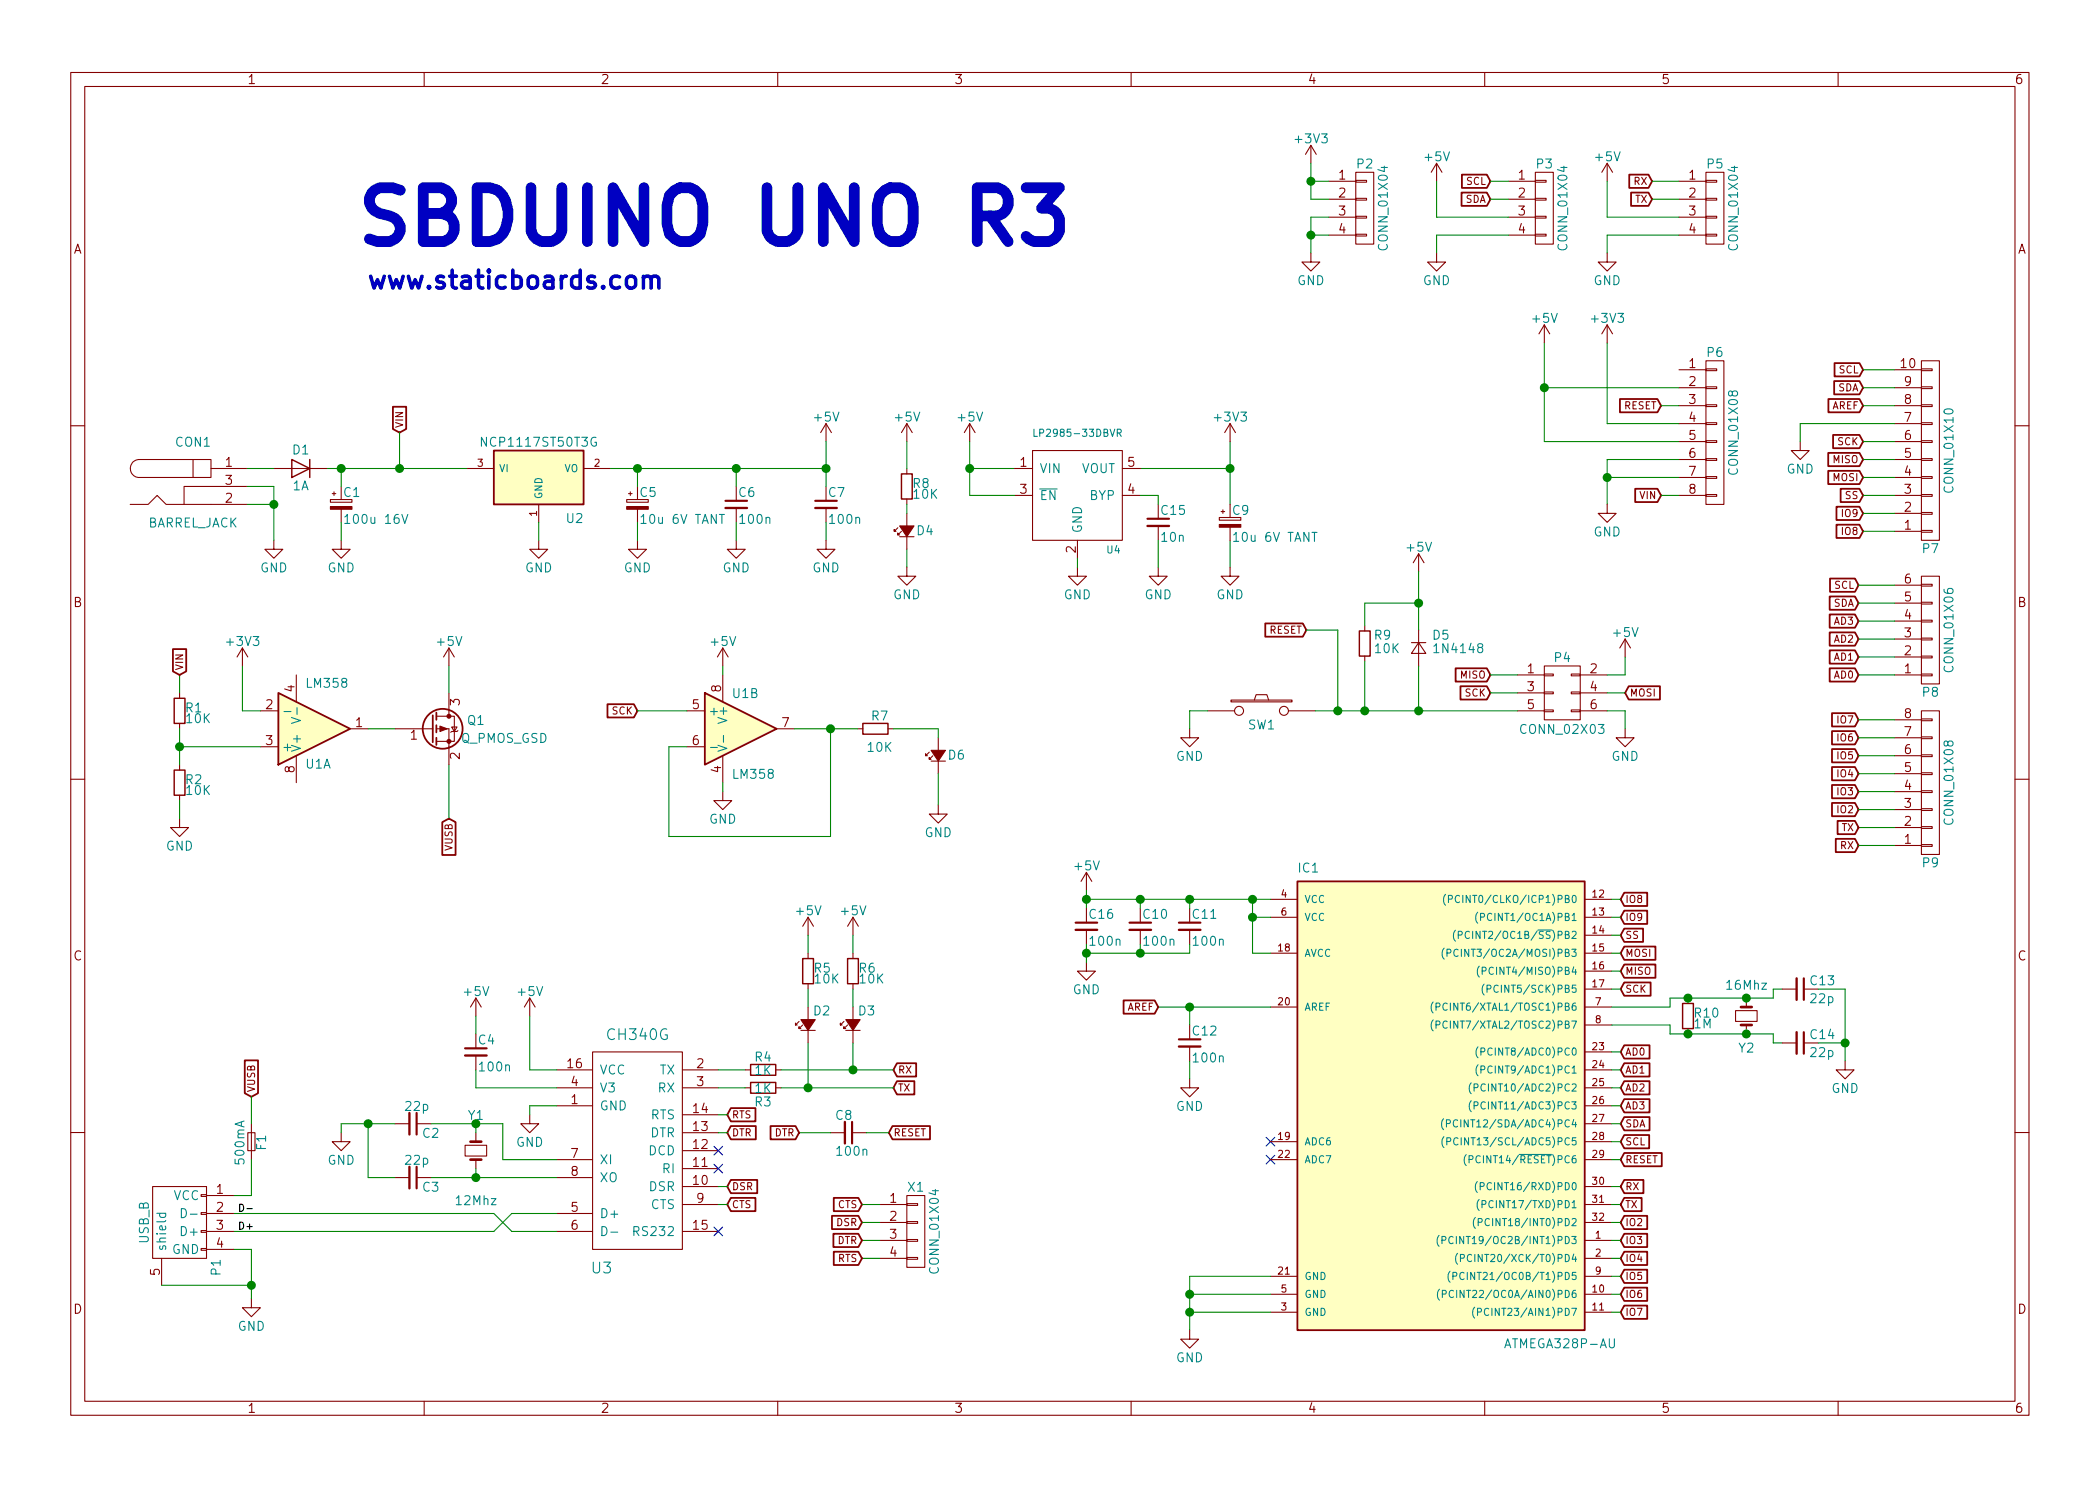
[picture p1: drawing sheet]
<svg xmlns="http://www.w3.org/2000/svg" width="297mm" height="210mm" viewBox="0 0 297 210" stroke-linecap="round" stroke-linejoin="round" font-family="sans-serif">
<g fill="none" stroke="#840000" stroke-width=".15">
<path d="M10 10.3h277v189.9h-277zM12 12.2h273v186.1h-273zM60 10.3v1.9M110 10.3v1.9M160 10.3v1.9M210 10.3v1.9M260 10.3v1.9M185.4 35.8v1.3h1.3l-1.3 1.2-1.3-1.2h1.3M185.4 20.6l-.7 1.2M185.4 20.6v2.5M185.4 20.6l.8 1.2M188 25.6h3.8"/>
<path d="M188 28.2h3.8M188 30.7h3.8M188 33.3h3.8M191.8 33.1h1.5v.3h-1.5zM191.8 30.6h1.5v.3h-1.5zM191.8 28.1h1.5v.2h-1.5zM191.8 25.5h1.5v.3h-1.5zM191.8 24.4h2.5v10.1h-2.5zM203.2 35.8v1.3h1.3l-1.3 1.2-1.3-1.2h1.3M203.2 23.1l-.8 1.3M203.2 23.1v2.5M203.2 23.1l.8 1.3"/>
<path d="M213.4 25.6h3.8M213.4 28.2h3.8M213.4 30.7h3.8M213.4 33.3h3.8M217.2 33.1h1.5v.3h-1.5zM217.2 30.6h1.5v.3h-1.5zM217.2 28.1h1.5v.2h-1.5zM217.2 25.5h1.5v.3h-1.5zM217.2 24.4h2.5v10.1h-2.5zM227.3 35.8v1.3h1.3l-1.3 1.2-1.2-1.2h1.2M227.3 23.1l-.7 1.3M227.3 23.1v2.5"/>
<path d="M227.3 23.1l.8 1.3M237.5 25.6h3.8M237.5 28.2h3.8M237.5 30.7h3.8M237.5 33.3h3.8M241.3 33.1h1.5v.3h-1.5zM241.3 30.6h1.5v.3h-1.5zM241.3 28.1h1.5v.2h-1.5zM241.3 25.5h1.5v.3h-1.5zM241.3 24.4h2.5v10.1h-2.5zM116.8 59.9v2.6M116.8 59.9l-.7 1.3"/>
<path d="M116.8 59.9l.8 1.3M128.3 59.9l-.8 1.3M128.3 59.9v2.6M128.3 59.9l.7 1.3M137.2 59.9l-.8 1.3M137.2 59.9v2.6M137.2 59.9l.7 1.3M174 59.9l-.8 1.3M174 59.9v2.6M174 59.9l.8 1.3M218.4 46l-.7 1.2M218.4 46v2.5"/>
<path d="M218.4 46l.8 1.2M227.3 46v2.5M227.3 46l-.7 1.2M227.3 46l.8 1.2M237.5 52.3h3.8M237.5 54.9h3.8M237.5 57.4h3.8M237.5 59.9h3.8M241.3 51h2.5v20.4h-2.5zM241.3 59.8h1.5v.3h-1.5zM241.3 57.3h1.5v.2h-1.5zM241.3 54.7h1.5v.3h-1.5z"/>
<path d="M241.3 52.2h1.5v.2h-1.5zM268 52.3h3.8M268 54.9h3.8M268 57.4h3.8M268 59.9h3.8M271.8 52.2h1.5v.2h-1.5zM271.8 54.7h1.5v.3h-1.5zM271.8 57.3h1.5v.2h-1.5zM271.8 59.8h1.5v.3h-1.5zM271.8 51h2.5v25.4h-2.5zM10 60.2h2M18.4 71.4h2.6l1.2-1.3 1.3 1.3h11.4"/>
<path d="M27.3 65h2.5v2.6h-2.5zM27.3 65h-7.6a1.27 1.27 0 0 0-1.3 1.3 1.27 1.27 0 0 0 1.3 1.3h7.6M29.8 66.3h5.1M34.9 68.8h-8.9v2.6M38.7 76.4v1.3h1.3l-1.3 1.3-1.2-1.3h1.2M38.7 66.3h7.7M46.7 70.7h3.1v.4h-3.1zM47 69.8h.5M47.2 69.6v.5M48.3 76.4v1.3h1.2l-1.2 1.3-1.3-1.3h1.3M48.3 72.1v1.8M66 66.3h3.8"/>
<path d="M76.2 76.4v1.3h1.3l-1.3 1.3-1.3-1.3h1.3M76.2 71.4v2.5M82.5 66.3h3.9M88.6 70.7h3.1v.4h-3.1zM88.9 69.8h.5M89.2 69.6v.5M90.2 76.4v1.3h1.2l-1.2 1.3-1.3-1.3h1.3M90.2 72.1v1.8M104.1 76.4v1.3h1.3l-1.3 1.3-1.2-1.3h1.2M104.1 71.9v2M116.8 76.4v1.3h1.3l-1.3 1.3-1.2-1.3h1.2M116.8 71.9v2"/>
<path d="M127 74.7l-.5 .5v-.3v.3h.2M127.3 75.9h2M127.5 75.2l-.5 .5v-.3v.3h.3M128.3 66.3v.8M128.3 70.6v.8M128.3 72.6v1.8M128.3 75.9v1.8M143.5 66.3h2.5M143.5 70.1h2.5M146 63.7h12.7v12.7h-12.7zM152.4 76.4v2.6M158.7 66.3h2.6"/>
<path d="M158.7 70.1h2.6M163.8 74.4v2M172.5 73.2h3v.4h-3zM172.7 72.4h.5M173 72.1v.5M174 74.6v1.8M200.7 78.4v2.5M200.7 78.4l-.8 1.2M200.7 78.4l.7 1.2M227.3 71.4v1.2h1.3l-1.3 1.3-1.2-1.3h1.2M237.5 67.6h3.8M237.5 65h3.8"/>
<path d="M237.5 62.5h3.8M237.5 70.1h3.8M241.3 70h1.5v.2h-1.5zM241.3 67.4h1.5v.3h-1.5zM241.3 64.9h1.5v.2h-1.5zM241.3 62.4h1.5v.2h-1.5zM254.6 62.5v1.2h1.3l-1.3 1.3-1.2-1.3h1.2M268 67.6h3.8M268 65h3.8M268 62.5h3.8M268 70.1h3.8M268 75.2h3.8"/>
<path d="M268 72.6h3.8M271.8 62.4h1.5v.2h-1.5zM271.8 64.9h1.5v.2h-1.5zM271.8 67.4h1.5v.3h-1.5zM271.8 70h1.5v.2h-1.5zM271.8 72.5h1.5v.3h-1.5zM271.8 75.1h1.5v.2h-1.5zM285 60.2h2M25.4 98v.8M34.3 91.7l-.8 1.3M34.3 91.7v2.5M34.3 91.7l.8 1.3"/>
<path d="M41.9 95.5v3.8M63.5 91.7l-.8 1.3M63.5 91.7v2.5M63.5 98v3.3M63.5 91.7l.8 1.3M102.2 91.7v2.5M102.2 95.5v3.8M102.2 91.7l-.7 1.3M102.2 91.7l.8 1.3M128.3 80.3v1.2h1.2l-1.2 1.3-1.3-1.3h1.3M152.4 80.3v1.2h1.3l-1.3 1.3-1.3-1.3h1.3M163.8 80.3v1.2h1.3l-1.3 1.3-1.2-1.3h1.2"/>
<path d="M174 80.3v1.2h1.3l-1.3 1.3-1.3-1.3h1.3M174.1 99.1h8.7v.2h-8.7zM177.4 99.1l.3-.8h1.5l.3 .8M193 88.5v.8M193 92.8v.8M199.6 90.9h2.1M200.7 90.9l1 1.6h-2.1zM200.7 89.1v5.1M214.6 95.5h3.8M214.6 98h3.8M218.4 97.9h1.3v.3h-1.3zM218.4 95.4h1.3v.2h-1.3z"/>
<path d="M218.4 94.2h5.1v7.6h-5.1zM222.2 97.9h1.3v.3h-1.3zM222.2 95.4h1.3v.2h-1.3zM223.5 95.5h3.8M223.5 98h3.8M229.9 90.4l-.8 1.3M229.9 90.4v2.6M229.9 90.4l.7 1.3M268 95.5h3.8M268 93h3.8M268 90.4h3.8M268 87.9h3.8"/>
<path d="M268 85.3h3.8M268 82.8h3.8M271.8 82.7h1.5v.2h-1.5zM271.8 85.2h1.5v.3h-1.5zM271.8 87.8h1.5v.2h-1.5zM271.8 90.3h1.5v.2h-1.5zM271.8 92.8h1.5v.3h-1.5zM271.8 95.4h1.5v.2h-1.5zM271.8 81.5h2.5v15.3h-2.5zM10 110.3h2M25.4 115.8v1.3h1.3l-1.3 1.3-1.3-1.3h1.3M25.4 102.4v.7"/>
<path d="M25.4 108.2v.8M25.4 112.5v.8M36.8 100.6h2.6M36.8 105.7h2.6M41.9 106.9v3.8M49.5 103.1h2.6M55.9 103.1h5.3M61.7 103.1h1.8v5.1M61.7 101.3h1.8M63.5 101.3h.8v3.6h-2.6M63.9 102.9h.7l-.3 .6zM64.8 103.4l-.2 .1h-.7l-.1 .1"/>
<path d="M97.2 100.6h2.5M97.2 105.7h2.5M102.2 112v1.3h1.3l-1.3 1.2-1.2-1.2h1.2M102.2 106.9v3.8M109.9 103.1h2.5M121.3 103.1h.7M125.6 103.1h.8M131.4 106.4l-.5 .5v-.2v.2h.3M131.7 107.7h2M132 106.9l-.6 .5v-.2v.2h.3M132.7 113.9v1.3h1.3l-1.3 1.3-1.3-1.3h1.3M132.7 104.4v1.8"/>
<path d="M132.7 107.7v1.8M168.3 103.1v1.3h1.2l-1.2 1.3-1.3-1.3h1.3M170.8 100.6h3.8M182.2 100.6h3.9M214.6 100.6h3.8M218.4 100.5h1.3v.2h-1.3zM222.2 100.5h1.3v.2h-1.3zM223.5 100.6h3.8M229.9 103.1v1.3h1.2l-1.2 1.3-1.3-1.3h1.3M268 119.6h3.8M268 117.1h3.8M268 114.5h3.8"/>
<path d="M268 112h3.8M268 109.5h3.8M268 106.9h3.8M268 104.4h3.8M268 101.8h3.8M271.8 100.6h2.5v20.3h-2.5zM271.8 101.7h1.5v.3h-1.5zM271.8 104.3h1.5v.2h-1.5zM271.8 106.8h1.5v.3h-1.5zM271.8 109.3h1.5v.3h-1.5zM271.8 111.9h1.5v.2h-1.5zM271.8 114.4h1.5v.3h-1.5z"/>
<path d="M271.8 117h1.5v.2h-1.5zM271.8 119.5h1.5v.3h-1.5zM285 110.3h2M114.3 129.8v2.5M114.3 134.9v.7M114.3 139.2v.7M114.3 129.8l-.8 1.3M114.3 129.8l.8 1.3M120.6 129.8v2.5M120.6 134.9v.7M120.6 139.2v.7M120.6 129.8l-.7 1.3"/>
<path d="M120.6 129.8l.8 1.3M153.7 136.1v1.3h1.2l-1.2 1.3-1.3-1.3h1.3M153.7 123.4l-.8 1.3M153.7 123.4v2.6M153.7 131.6v2M153.7 123.4l.7 1.3M161.3 131.6v2M168.3 131.6v2M179.7 127.2h3.8M179.7 129.8h3.8M179.7 134.9h3.8M224.2 127.2h3.8"/>
<path d="M224.2 129.8h3.8M224.2 132.3h3.8M224.2 134.9h3.8M224.2 137.4h3.8M224.2 139.9h3.8M252.1 139.9h2M255.1 139.9h2.1M35.6 159v5.1M55.9 159h2M58.9 159h2.1M67.3 141.2l-.8 1.3M67.3 141.2v2.6"/>
<path d="M67.3 149.3v2.1M67.3 141.2l.8 1.3M74.9 157.7v1.3h1.3l-1.3 1.3-1.2-1.3h1.2M74.9 141.2l-.7 1.3M74.9 141.2v2.6M74.9 141.2l.8 1.3M78.7 156.5h5.1M78.7 151.4h5.1M78.7 153.9h5.1M83.8 148.8h12.7v28h-12.7zM96.5 151.4h5.1M96.5 153.9h5.1"/>
<path d="M96.5 157.7h5.1M105.4 151.4h.8M105.4 153.9h.8M109.7 151.4h.8M109.7 153.9h.8M113 144.5l-.5 .5v-.2v.2h.3M113.3 145.8h2M113.5 145l-.5 .5v-.2v.2h.3M114.3 142.5v1.8M114.3 145.8v1.8M119.4 144.5l-.5 .5v-.2v.2h.2M119.6 145.8h2.1"/>
<path d="M119.9 145l-.5 .5v-.2v.2h.2M120.6 142.5v1.8M120.6 145.8v1.8M168.3 152.6v1.3h1.2l-1.2 1.3-1.3-1.3h1.3M168.3 148.1v2M179.7 142.5h3.8M224.2 156.5h3.8M224.2 151.4h3.8M224.2 153.9h3.8M224.2 142.5h3.8M224.2 145h3.8M224.2 148.8h3.8"/>
<path d="M224.2 159h3.8M238.8 141.2v.8M238.8 145.5v.8M245.5 143h3v1.5h-3zM247 141.2v1.3M247 145v1.3M252.1 147.6h2M255.1 147.6h2.1M261 150.1v1.3h1.3l-1.3 1.2-1.3-1.2h1.3M10 160.2h2M21.6 167.9h7.6v10.1h-7.6zM22.9 178v3.9"/>
<path d="M28.4 169h.8v.3h-.8zM28.4 171.6h.8v.2h-.8zM28.4 174.1h.8v.3h-.8zM28.4 176.7h.8v.2h-.8zM29.2 171.7h3.8M29.2 174.2h3.8M29.2 169.2h3.8M29.2 176.8h3.8M35.1 160.3h1v2.5h-1zM48.3 160.3v1.2h1.2l-1.2 1.3-1.3-1.3h1.3M55.9 166.6h2M58.9 166.6h2.1"/>
<path d="M65.8 162h3v1.6h-3zM67.3 160.3v1.2M67.3 164.1v1.2M78.7 171.7h5.1M78.7 174.2h5.1M78.7 164.1h5.1M78.7 166.6h5.1M96.5 160.3h5.1M96.5 174.2h5.1M96.5 170.4h5.1M96.5 167.9h5.1M96.5 165.3h5.1"/>
<path d="M96.5 162.8h5.1M117.5 160.3h2M120.5 160.3h2.1M124.5 170.4h3.8M124.5 175.5h3.8M124.5 178h3.8M124.5 173h3.8M128.3 177.9h1.5v.3h-1.5zM128.3 175.4h1.5v.2h-1.5zM128.3 172.8h1.5v.3h-1.5zM128.3 170.3h1.5v.3h-1.5zM128.3 169.2h2.5v10.1h-2.5z"/>
<path d="M179.7 164.1h3.8M179.7 161.5h3.8M224.2 164.1h3.8M224.2 170.4h3.8M224.2 167.9h3.8M224.2 175.5h3.8M224.2 178h3.8M224.2 173h3.8M224.2 161.5h3.8M285 160.2h2M35.6 183.8v1.2h1.2l-1.2 1.3-1.3-1.3h1.3M60 198.3v1.9"/>
<path d="M110 198.3v1.9M160 198.3v1.9M168.3 188.2v1.3h1.2l-1.2 1.2-1.3-1.2h1.3M179.7 185.7h3.8M179.7 183.1h3.8M179.7 180.6h3.8M210 198.3v1.9M224.2 185.7h3.8M224.2 183.1h3.8M224.2 180.6h3.8M260 198.3v1.9"/>
<circle cx="175.3" cy="100.6" r=".63"/>
<circle cx="181.6" cy="100.6" r=".63"/>
</g>
<g fill="none" stroke="#008484" stroke-width=".15">
<path d="M48.8 73.1l.3-.3v1.3M48.8 74.1h.7M56.8 72.8l.5 1.3 .4-1.3M84.3 61.9a.51 .51 0 0 0-.6 .1 .51 .51 0 0 0-.1 .6 .47 .47 0 0 0 .2 .5 .47 .47 0 0 0 .6-.1v-.4h-.3M101.8 72.8h.7M146.3 60.7v1h.4M158 61.3l.5-.1 .1-.1-.1-.3-.5-.1v1M158.3 61.3l.3 .4M185.6 75.3h.7M40.2 100.7h.9M41.2 101.5l1.3 .4-1.3 .5M42 100.1v1"/>
<path d="M100.5 105.8h1M101.5 105.5l1.3 .4-1.3 .4M102.3 104.1v.9M204.3 134.2a1.2 1.2 0 0 0 0 1.5M204.5 126.5a1.2 1.2 0 0 0 0 1.6M204.7 134.8h.5v-.2v-.2l-.5-.1v1M204.9 127.2h.5v-.2v-.3h-.5v1M205.9 131.6a1.2 1.2 0 0 0 0 1.6M206.2 134.4a.4 .4 0 0 0-.5 0 .4 .4 0 0 0-.1 .5 .37 .37 0 0 0 .2 .4 .37 .37 0 0 0 .4-.1M206.3 132.3h.5v-.2v-.3h-.5v1M206.5 126.8a.4 .4 0 0 0-.5 0 .4 .4 0 0 0-.2 .5 .37 .37 0 0 0 .2 .4 .37 .37 0 0 0 .5-.1M207.8 131.9a.4 .4 0 0 0-.5 0 .4 .4 0 0 0-.1 .5 .37 .37 0 0 0 .2 .3 .37 .37 0 0 0 .4 0"/>
<path d="M209 129.1a1.2 1.2 0 0 0 0 1.5M209.2 136.7a1.2 1.2 0 0 0 0 1.5M209.4 129.8l.5-.1 .1-.1-.1-.3-.5-.1v1M209.7 137.4l.4-.1 .1-.1-.1-.3-.4-.1v1.1M209.9 139.2a1.2 1.2 0 0 0 0 1.6M210.3 139.9h.5l.1-.2-.1-.3h-.5v1M202.7 141.8a1.2 1.2 0 0 0 0 1.5M202.7 144.3a1.2 1.2 0 0 0 0 1.6M203.1 142.5l.5-.1 .1-.1-.1-.3-.5-.1v1M203.1 145h.5l.1-.2-.1-.3h-.5v1M204.2 158.3a1.2 1.2 0 0 0 0 1.5M204.6 159l.5-.1 .1-.1-.1-.3-.5-.1v1.1"/>
<path d="M206.2 158.5a.4 .4 0 0 0-.5 0 .4 .4 0 0 0-.1 .5 .37 .37 0 0 0 .1 .4 .37 .37 0 0 0 .5 0M208.1 153.2a1.2 1.2 0 0 0 0 1.6M208.1 155.7a1.2 1.2 0 0 0 0 1.6M208.5 153.9l.5-.1 .1-.1-.1-.3h-.5v1M208.5 156.4h.5l.1-.2-.1-.2-.5-.1v1M209.1 148.1a1.2 1.2 0 0 0 0 1.6M209.1 150.7a1.2 1.2 0 0 0 0 1.5M209.5 148.8h.5v-.2v-.3h-.5v1M209.5 151.4l.5-.1v-.2v-.2l-.5-.1v1M22.2 171.7h1.2M22.7 171.7l-.1 .3 .2 .3 .6-.1v-.2v-.3M25.7 171a.66 .66 0 0 1 .7 .4 .66 .66 0 0 1-.3 .8l-.4 .1z"/>
<path d="M26.9 171.8h1M85.1 173.6a.66 .66 0 0 1 .8 .4 .66 .66 0 0 1-.3 .7l-.5 .1zM86.4 174.3h1M203.6 174.8a1.2 1.2 0 0 0 0 1.5M204 175.5l.4-.1 .1-.1-.1-.3-.4-.1v1.1M204.2 160.8a1.2 1.2 0 0 0 0 1.6M204.6 161.5h.5l.1-.2-.1-.3h-.5v1M205.1 179.9a1.2 1.2 0 0 0 0 1.5M205.5 175.1a.4 .4 0 0 0-.5-.1 .4 .4 0 0 0-.1 .5 .37 .37 0 0 0 .2 .4 .37 .37 0 0 0 .4 0M206.2 177.3a1.2 1.2 0 0 0 0 1.6M206.2 161.1a.4 .4 0 0 0-.5 0 .4 .4 0 0 0-.1 .5 .37 .37 0 0 0 .2 .3 .37 .37 0 0 0 .4 0M206.6 178h.5v-.2v-.3h-.5v1"/>
<path d="M207.4 163.4a1.2 1.2 0 0 0 0 1.5M207.8 164.1l.5-.1 .1-.2-.1-.2-.5-.1v1M208.2 177.6a.4 .4 0 0 0-.5 0 .4 .4 0 0 0-.2 .5 .37 .37 0 0 0 .2 .4 .37 .37 0 0 0 .5-.1M208.7 172.3a1.2 1.2 0 0 0 0 1.5M209 167.2a1.2 1.2 0 0 0 0 1.5M209.1 172.9h.5l.1-.2-.1-.2-.5-.1v1M209.2 169.7a1.2 1.2 0 0 0 0 1.6M209.4 167.9l.5-.1v-.1v-.3l-.5-.1v1M209.6 170.4h.5l.1-.2-.1-.3h-.5v1M214.9 163.3h4.6M203.6 182.4a1.2 1.2 0 0 0 0 1.6M204 183.1h.5l.1-.2-.1-.3h-.5v1"/>
<path d="M205.5 180.6l.5-.1 .1-.1-.1-.3-.5-.1v1M205.6 182.7a.4 .4 0 0 0-.5 0 .4 .4 0 0 0-.1 .5 .37 .37 0 0 0 .2 .3 .37 .37 0 0 0 .4 0M207.1 180.1a.4 .4 0 0 0-.5 0 .4 .4 0 0 0-.1 .5 .37 .37 0 0 0 .2 .4 .37 .37 0 0 0 .4-.1M208.6 185a1.2 1.2 0 0 0 0 1.5M209 185.6h.5v-.2v-.2l-.5-.1v1M227.6 189.4v1l.3 .3h.2l.2-.3v-1"/>
</g>
<g fill="#ffffc2" stroke="#ffffc2" stroke-width=".14">
<path d="M39.4 98l10.1 5.1-10.1 5.1z"/>
<path d="M99.7 98l10.2 5.1-10.2 5.1z"/>
<path d="M69.8 63.7h12.7v7.7h-12.7z"/>
<path d="M183.5 124.7h40.7v63.5h-40.7z"/>
</g>
<g fill="none" stroke="#840000" stroke-width=".25">
<path d="M206.7 27.2h3.6l.5 1-.5 .9h-3.6zM206.8 24.7h3.5l.5 .9-.5 1h-3.5zM230.5 24.7h2.7l.5 .9-.5 1h-2.7zM230.7 27.2h2.5l.5 1-.5 .9h-2.5zM55.6 57.6h1.9v3.1l-1 .5-.9-.5zM229.1 56.5h5.3l.5 .9-.5 .9h-5.3zM258.6 56.5h4.4l.5 .9-.5 .9h-4.4zM259.4 53.9h3.6l.5 1-.5 .9h-3.6zM259.5 51.4h3.5l.5 .9-.5 1h-3.5zM69.8 63.7h12.7v7.7h-12.7zM231.3 69.2h3.1l.5 .9-.5 .9h-3.1zM258.6 64.1h4.4l.5 .9-.5 1h-4.4z"/>
<path d="M258.6 66.6h4.4l.5 1-.5 .9h-4.4zM259.3 61.5h3.7l.5 1-.5 .9h-3.7zM259.8 74.2h3.2l.5 1-.5 .9h-3.2zM259.8 71.7h3.2l.5 .9-.5 1h-3.2zM260.3 69.2h2.7l.5 .9-.5 .9h-2.7zM24.5 91.8h1.8v3.2l-.9 .5-.9-.5zM39.4 98l10.1 5.1-10.1 5.1zM85.9 99.6h3.8l.5 1-.5 .9h-3.8zM99.7 98l10.2 5.1-10.2 5.1zM179 88.2h5.3l.5 .9-.5 1h-5.3zM205.9 94.6h4.4l.5 .9-.5 .9h-4.4zM206.6 97.1h3.7l.5 .9-.5 1h-3.7z"/>
<path d="M230.4 97.1h4.4v1.9h-4.4l-.5-1zM258.8 84.4h3.6l.5 .9-.5 1h-3.6zM258.8 86.9h3.6l.5 1-.5 .9h-3.6zM258.8 89.5h3.6l.5 .9-.5 1h-3.6zM258.8 92h3.6l.5 1-.5 .9h-3.6zM258.8 94.6h3.6l.5 .9-.5 .9h-3.6zM258.9 81.9h3.5l.5 .9-.5 .9h-3.5zM61.2 101.2v3.8M61.7 100.8v1M61.7 102.6v1M61.7 104.4v1M62.6 116.3l.9-.5 .9 .5v4.7h-1.8z"/>
<path d="M259.1 100.9h3.3l.5 .9-.5 1h-3.3zM259.1 103.4h3.3l.5 1-.5 .9h-3.3zM259.1 106h3.3l.5 .9-.5 1h-3.3zM259.1 108.5h3.3l.5 1-.5 .9h-3.3zM259.1 111.1h3.3l.5 .9-.5 .9h-3.3zM259.1 113.6h3.3l.5 .9-.5 1h-3.3zM259.7 118.7h2.7l.5 .9-.5 1h-2.7zM259.9 116.1h2.5l.5 1-.5 .9h-2.5zM183.5 124.7h40.7v63.5h-40.7zM229.7 139h3.8v1.9h-3.8l-.5-1zM229.7 136.5h4.5v1.8h-4.5l-.5-.9zM229.7 133.9h4.5v1.9h-4.5l-.5-.9z"/>
<path d="M229.7 131.4h2.7v1.9h-2.7l-.5-1zM229.7 128.8h3.3v1.9h-3.3l-.5-.9zM229.7 126.3h3.3v1.9h-3.3l-.5-1zM34.6 150h1.9v4.7l-.9 .5-1-.5zM103.4 159.3h3.5v1.9h-3.5l-.5-.9zM103.4 156.8h3.5v1.9h-3.5l-.5-1zM109 159.3h3.5l.5 1-.5 .9h-3.5zM126.2 159.3h5.3v1.9h-5.3l-.5-.9zM126.9 150.4h2.7v1.9h-2.7l-.5-.9zM126.9 153h2.4v1.9h-2.4l-.5-1zM158.9 141.5h4.4l.5 1-.5 .9h-4.4zM229.7 147.9h3.6v1.9h-3.6l-.5-1z"/>
<path d="M229.7 150.4h3.6v1.9h-3.6l-.5-.9zM229.7 153h3.6v1.9h-3.6l-.5-1zM229.7 155.5h3.6v1.9h-3.6l-.5-.9zM229.7 158.1h3.6v1.8h-3.6l-.5-.9zM103.4 166.9h3.7v1.9h-3.7l-.5-.9zM103.4 169.5h3.5v1.9h-3.5l-.5-1zM117.7 172h3.7l.5 1-.5 .9h-3.7zM117.9 174.6h3.5l.5 .9-.5 .9h-3.5zM117.9 169.5h3.5l.5 .9-.5 1h-3.5zM117.9 177.1h3.5l.5 .9-.5 1h-3.5zM229.7 160.6h3.6v1.9h-3.6l-.5-1zM229.7 163.1h5.4v1.9h-5.4l-.5-.9z"/>
<path d="M229.7 179.6h3.3v1.9h-3.3l-.5-.9zM229.7 177.1h3.3v1.9h-3.3l-.5-1zM229.7 174.6h3.3v1.8h-3.3l-.5-.9zM229.7 172h3.3v1.9h-3.3l-.5-.9zM229.7 169.5h2.5v1.9h-2.5l-.5-1zM229.7 166.9h2.8v1.9h-2.8l-.5-.9zM229.7 184.7h3.3v1.9h-3.3l-.5-.9zM229.7 182.2h3.3v1.9h-3.3l-.5-1z"/>
<circle cx="62.6" cy="103.1" r="2.82"/>
</g>
<path d="M41.3 65l2.5 1.3-2.5 1.3zM43.8 65v2.6M127.5 67.1h1.5v3.5h-1.5zM24.6 98.8h1.6v3.6h-1.6zM192.3 89.3h1.5v3.5h-1.5zM24.6 109h1.6v3.5h-1.6zM122 102.4h3.6v1.5h-3.6zM113.5 135.6h1.6v3.6h-1.6zM119.9 135.6h1.5v3.6h-1.5zM106.2 150.6h3.5v1.5h-3.5zM106.2 153.2h3.5v1.5h-3.5zM238 142h1.5v3.5h-1.5z" fill="none" stroke="#840000" stroke-width=".2"/>
<g fill="#840000" stroke="#840000" stroke-width=".15">
<path d="M88.6 71.7h3.1v.4h-3.1z"/>
<path d="M46.7 71.7h3.1v.4h-3.1z"/>
<path d="M131.7 106.2h2l-1 1.5z"/>
<path d="M113.3 144.3h2l-1 1.5z"/>
<path d="M119.6 144.3h2.1l-1.1 1.5z"/>
<path d="M127.3 74.4h2l-1 1.5z"/>
<path d="M172.5 74.2h3v.4h-3z"/>
<path d="M62.2 102.7l1 .4-1 .4z"/>
<circle cx="63.5" cy="104.9" r=".28"/>
<circle cx="63.5" cy="101.3" r=".28"/>
</g>
<g fill="none" stroke="#840000" stroke-width=".33">
<path d="M102.6 71.9h3.1M115.3 71.9h3.1M162.3 74.4h3.1M152.1 131.6h3.1M159.8 131.6h3M166.8 131.6h3M254.1 138.4v3.1M57.9 157.5v3M65.8 149.3h3M119.5 158.7v3.1M166.8 148.1h3M254.1 146v3.1"/>
<path d="M57.9 165.1v3"/>
</g>
<g fill="none" stroke="#840000" stroke-width=".3">
<path d="M102.6 70.9h3.1M115.3 70.9h3.1M162.3 73.4h3.1M152.1 130.6h3.1M159.8 130.6h3M166.8 130.6h3M255.1 138.4v3.1M58.9 157.5v3M65.8 148.3h3M120.5 158.7v3.1M166.8 147.1h3M255.1 146v3.1"/>
<path d="M58.9 165.1v3"/>
</g>
<path d="M101 173.6l1.2 1.2M101 162.2l1.2 1.2M101 164.7l1.2 1.3M102.2 173.6l-1.2 1.2M102.2 162.2l-1.2 1.2M102.2 164.7l-1.2 1.3M179.1 160.9l1.2 1.2M179.1 163.5l1.2 1.2M180.3 160.9l-1.2 1.2M180.3 163.5l-1.2 1.2" fill="none" stroke="#000084" stroke-width=".15"/>
<path d="M246.3 142.5h1.5M246.3 145h1.5M66.5 161.5h1.6M66.5 164.1h1.6" fill="none" stroke="#840000" stroke-width=".38"/>
<g fill="none" stroke="#008400" stroke-width=".15">
<path d="M185.4 23.1v5.1h2.6M185.4 33.3h2.6M185.4 25.6h2.6M188 30.7h-2.6v5.1M203.2 25.6v5.1h10.2M210.8 28.2h2.6M210.8 25.6h2.6M213.4 33.3h-10.2v2.5M227.3 25.6v5.1h10.2M233.7 28.2h3.8M233.7 25.6h3.8M237.5 33.3h-10.2v2.5"/>
<path d="M218.4 48.5v14h19.1M218.4 54.9h19.1M227.3 48.5v11.4h10.2M234.9 57.4h2.6M263.5 57.4h4.5M263.5 54.9h4.5M263.5 52.3h4.5M268 59.9h-13.4v2.6M34.9 66.3h3.8M34.9 68.8h3.8v7.6M34.9 71.4h3.8M46.4 66.3h19.6"/>
<path d="M48.3 66.3v2.5M48.3 73.9v2.5M56.5 61.2v5.1M76.2 73.9v2.5M86.4 66.3h30.4M90.2 66.3v2.5M90.2 73.9v2.5M104.1 66.3v2.5M104.1 73.9v2.5M116.8 62.5v6.3M116.8 73.9v2.5M128.3 62.5v3.8"/>
<path d="M128.3 71.4v1.2M128.3 77.7v2.6M137.2 66.3h.1M137.2 66.3h6.3M137.2 62.5v7.6h6.3M152.4 79v1.3M161.3 66.3h12.7M161.3 70.1h2.5v1.3M163.8 76.4v3.9M174 62.5v8.9M174 76.4v3.9M227.3 67.6h10.2"/>
<path d="M234.9 70.1h2.6M237.5 65h-10.2v6.4M263.5 67.6h4.5M263.5 65h4.5M263.5 70.1h4.5M263.5 62.5h4.5M263.5 72.6h4.5M263.5 75.2h4.5M25.4 95.5v2.5M34.3 94.2v6.4h2.5M63.5 94.2v3.8M102.2 94.2v1.3"/>
<path d="M184.8 89.1h4.4v11.5M193 93.6v7M200.7 80.9v8.2M200.7 94.2v6.4M200.7 85.3h-7.7v3.2M210.8 95.5h3.8M210.8 98h3.8M227.3 98h2.6M229.9 93v2.5h-2.6M262.9 95.5h5.1M262.9 85.3h5.1M262.9 82.8h5.1"/>
<path d="M262.9 87.9h5.1M262.9 90.4h5.1M262.9 93h5.1M25.4 103.1v5.1M25.4 113.3v2.5M25.4 105.7h11.4M52.1 103.1h3.8M63.5 108.2v7.6M90.2 100.6h7M102.2 110.7v1.3M112.4 103.1h8.9M117.5 103.1v15.3h-22.9v-12.7h2.6"/>
<path d="M126.4 103.1h6.3v1.3M132.7 109.5v4.4M170.8 100.6h-2.5v2.5M186.1 100.6h28.5M227.3 100.6h2.6v2.5M262.9 119.6h5.1M262.9 117.1h5.1M262.9 114.5h5.1M262.9 112h5.1M262.9 109.5h5.1M262.9 106.9h5.1M262.9 104.4h5.1"/>
<path d="M262.9 101.8h5.1M114.3 132.3v2.6M114.3 139.9v2.6M120.6 132.3v2.6M120.6 139.9v2.6M153.7 127.2h26M153.7 126v2.5M153.7 133.6v2.5M161.3 127.2v1.3M161.3 133.6v1.3M168.3 127.2v1.3M168.3 133.6v1.3h-14.6"/>
<path d="M177.2 127.2v7.7h2.5M177.2 129.8h2.5M228 127.2h1.2M228 134.9h1.2M228 129.8h1.2M228 139.9h1.2M228 132.3h1.2M228 137.4h1.2M252.1 139.9h-1.3v1.3h-14.6v1.3h-8.2M257.2 139.9h3.8v10.2M35.6 155.2v3.8M52.1 159v7.6h3.8"/>
<path d="M55.9 159h-7.6v1.3M61 159h10.1v5.1h7.6M67.3 151.4v2.5h11.4M67.3 143.8v2.5M67.3 159v1.3M74.9 143.8v7.6h3.8M78.7 156.5h-3.8v1.2M101.6 151.4h3.8M101.6 153.9h3.8M101.6 157.7h1.3M110.5 151.4h15.9M110.5 153.9h15.9"/>
<path d="M114.3 147.6v6.3M120.6 147.6v3.8M163.8 142.5h15.9M168.3 142.5v2.5M168.3 150.1v2.5M228 145h8.2v1.3h14.6v1.3h1.3M228 148.8h1.2M228 151.4h1.2M228 153.9h1.2M228 156.5h1.2M228 159h1.2M257.2 147.6h3.8"/>
<path d="M33 171.7h36.8l2.6 2.5h6.3M33 176.8h2.6v7M35.6 164.1v5.1h-2.6M61 166.6h17.7M67.3 165.3v1.3M78.7 171.7h-6.3l-2.6 2.5h-36.8M101.6 167.9h1.3M101.6 170.4h1.3M101.6 160.3h1.3M113 160.3h4.5M121.9 170.4h2.6M121.9 173h2.6"/>
<path d="M121.9 175.5h2.6M121.9 178h2.6M122.6 160.3h3.1M228 161.5h1.2M228 164.1h1.2M228 167.9h1.2M228 170.4h1.2M228 173h1.2M228 175.5h1.2M228 178h1.2M22.9 181.9h12.7M168.3 183.1h11.4"/>
<path d="M168.3 185.7h11.4M179.7 180.6h-11.4v7.6M228 180.6h1.2M228 183.1h1.2M228 185.7h1.2"/>
</g>
<g fill="#008400" stroke="#008400" stroke-width=".25">
<circle cx="38.7" cy="71.4" r=".51"/>
<circle cx="48.3" cy="66.3" r=".51"/>
<circle cx="116.8" cy="66.3" r=".51"/>
<circle cx="104.1" cy="66.3" r=".51"/>
<circle cx="90.2" cy="66.3" r=".51"/>
<circle cx="25.4" cy="105.7" r=".51"/>
<circle cx="117.5" cy="103.1" r=".51"/>
<circle cx="168.3" cy="183.1" r=".51"/>
<circle cx="168.3" cy="185.7" r=".51"/>
<circle cx="168.3" cy="127.2" r=".51"/>
<circle cx="177.2" cy="127.2" r=".51"/>
<circle cx="177.2" cy="129.8" r=".51"/>
<circle cx="238.8" cy="141.2" r=".51"/>
<circle cx="238.8" cy="146.3" r=".51"/>
<circle cx="247" cy="141.2" r=".51"/>
<circle cx="247" cy="146.3" r=".51"/>
<circle cx="261" cy="147.6" r=".51"/>
<circle cx="168.3" cy="142.5" r=".51"/>
<circle cx="200.7" cy="85.3" r=".51"/>
<circle cx="193" cy="100.6" r=".51"/>
<circle cx="200.7" cy="100.6" r=".51"/>
<circle cx="189.2" cy="100.6" r=".51"/>
<circle cx="56.5" cy="66.3" r=".51"/>
<circle cx="174" cy="66.3" r=".51"/>
<circle cx="67.3" cy="166.6" r=".51"/>
<circle cx="67.3" cy="159" r=".51"/>
<circle cx="52.1" cy="159" r=".51"/>
<circle cx="185.4" cy="33.3" r=".51"/>
<circle cx="185.4" cy="25.6" r=".51"/>
<circle cx="227.3" cy="67.6" r=".51"/>
<circle cx="218.4" cy="54.9" r=".51"/>
<circle cx="35.6" cy="181.9" r=".51"/>
<circle cx="137.2" cy="66.3" r=".51"/>
<circle cx="153.7" cy="127.2" r=".51"/>
<circle cx="161.3" cy="134.9" r=".51"/>
<circle cx="153.7" cy="134.9" r=".51"/>
<circle cx="161.3" cy="127.2" r=".51"/>
<circle cx="120.7" cy="151.4" r=".51"/>
<circle cx="114.3" cy="153.9" r=".51"/>
</g>
<path d="M33.9 170.4a.51 .51 0 0 1 .6 .5 .51 .51 0 0 1-.6 .5zM34.9 171h.8" fill="none" stroke="#000" stroke-width=".15"/>
<path d="M145.1 26.6h4.8l-2.6 2.9a2.07 2.07 0 0 1 2.6 1.4v1.8l-.4 .7-.4 .4-.7 .4h-2.2l-.7-.4-.4-.4" fill="none" stroke="#0000c2" stroke-width="1.5"/>
<path d="M91 39.3a.64 .64 0 0 1 1.1 .1v1.4M92.1 39.4a.61 .61 0 0 1 1-.2l.1 .2v1.4" fill="none" stroke="#0000c2" stroke-width=".51"/>
<text font-size="10.6" fill="#0000c2" x="50.8" y="34.5">SBDUINO UNO R3</text>
<text font-size="3.5" fill="#0000c2" x="52.1" y="40.9">www.staticboards.com</text>
<g font-size="2.1" fill="#008484">
<text x="86.1" y="147.2">CH340G</text>
<text x="83.7" y="180.2">U3</text>
</g>
<g font-size="1.8" fill="#840000">
<text x="35" y="11.9">1</text>
<text x="85" y="11.9">2</text>
<text x="135" y="11.9">3</text>
<text x="185" y="11.9">4</text>
<text x="235" y="11.9">5</text>
<text x="285" y="11.9">6</text>
<text x="189.4" y="25.4">1</text>
<text x="189.4" y="27.9">2</text>
<text x="214.8" y="25.4">1</text>
<text x="214.8" y="27.9">2</text>
<text x="238.9" y="25.4">1</text>
<text x="238.9" y="27.9">2</text>
<text x="10.4" y="35.9">A</text>
<text x="189.4" y="30.5">3</text>
<text x="189.4" y="33">4</text>
<text x="214.8" y="30.5">3</text>
<text x="214.8" y="33">4</text>
<text x="238.9" y="30.5">3</text>
<text x="238.9" y="33">4</text>
<text x="285.4" y="35.9">A</text>
<text x="238.9" y="52.1">1</text>
<text x="268.9" y="52.1">10</text>
<text x="238.9" y="54.6">2</text>
<text x="238.9" y="57.1">3</text>
<text x="238.9" y="59.7">4</text>
<text x="269.4" y="59.7">7</text>
<text x="269.4" y="57.1">8</text>
<text x="269.4" y="54.6">9</text>
<text x="238.9" y="62.2">5</text>
<text x="238.9" y="64.8">6</text>
<text x="269.4" y="64.8">5</text>
<text x="269.4" y="62.2">6</text>
<text x="31.9" y="66">1</text>
<text x="31.9" y="71.1">2</text>
<text x="31.9" y="68.6">3</text>
<text x="144.3" y="66">1</text>
<text x="144.3" y="69.8">3</text>
<text x="159.5" y="69.8">4</text>
<text x="159.5" y="66">5</text>
<text x="238.9" y="67.3">7</text>
<text x="238.9" y="69.8">8</text>
<text x="269.4" y="69.8">3</text>
<text x="269.4" y="67.3">4</text>
<text x="269.4" y="74.9">1</text>
<text x="269.4" y="72.4">2</text>
<text x="152.1" y="78.2" transform="rotate(-90 152.1 78.2)">2</text>
<text x="269.4" y="82.5">6</text>
<text x="10.4" y="85.9">B</text>
<text x="269.4" y="87.6">4</text>
<text x="269.4" y="85.1">5</text>
<text x="285.4" y="85.9">B</text>
<text x="216.1" y="95.2">1</text>
<text x="224.9" y="95.2">2</text>
<text x="269.4" y="95.2">1</text>
<text x="269.4" y="92.7">2</text>
<text x="269.4" y="90.2">3</text>
<text x="37.6" y="100.3">2</text>
<text x="41.7" y="97.9" transform="rotate(-90 41.7 97.9)">4</text>
<text x="65" y="99.8" transform="rotate(-90 65 99.8)">3</text>
<text x="97.9" y="100.3">5</text>
<text x="102" y="97.9" transform="rotate(-90 102 97.9)">8</text>
<text x="216.1" y="97.8">3</text>
<text x="216.1" y="100.3">5</text>
<text x="224.9" y="97.8">4</text>
<text x="224.9" y="100.3">6</text>
<text x="269.4" y="101.6">8</text>
<text x="37.6" y="105.4">3</text>
<text x="50.3" y="102.9">1</text>
<text x="58.1" y="104.6">1</text>
<text x="65" y="107.4" transform="rotate(-90 65 107.4)">2</text>
<text x="97.9" y="105.4">6</text>
<text x="110.6" y="102.9">7</text>
<text x="269.4" y="106.7">6</text>
<text x="269.4" y="104.1">7</text>
<text x="41.7" y="109.3" transform="rotate(-90 41.7 109.3)">8</text>
<text x="102" y="109.3" transform="rotate(-90 102 109.3)">4</text>
<text x="269.4" y="111.8">4</text>
<text x="269.4" y="109.2">5</text>
<text x="269.4" y="119.4">1</text>
<text x="269.4" y="116.8">2</text>
<text x="269.4" y="114.3">3</text>
<text x="10.4" y="135.9">C</text>
<text x="285.4" y="135.9">C</text>
<text x="80.3" y="151.1">16</text>
<text x="80.8" y="153.7">4</text>
<text x="98.6" y="151.1">2</text>
<text x="98.6" y="153.7">3</text>
<text x="80.8" y="156.2">1</text>
<text x="98.1" y="160">13</text>
<text x="98.1" y="157.5">14</text>
<text x="80.8" y="163.8">7</text>
<text x="80.8" y="166.4">8</text>
<text x="98.1" y="167.6">10</text>
<text x="98.1" y="165.1">11</text>
<text x="98.1" y="162.6">12</text>
<text x="30.6" y="168.9">1</text>
<text x="30.6" y="171.4">2</text>
<text x="30.6" y="174">3</text>
<text x="80.8" y="171.4">5</text>
<text x="80.8" y="174">6</text>
<text x="98.1" y="174">15</text>
<text x="98.6" y="170.2">9</text>
<text x="125.9" y="170.2">1</text>
<text x="125.9" y="172.7">2</text>
<text x="30.6" y="176.5">4</text>
<text x="125.9" y="175.3">3</text>
<text x="125.9" y="177.8">4</text>
<text x="10.4" y="185.9">D</text>
<text x="22.6" y="180.4" transform="rotate(-90 22.6 180.4)">5</text>
<text x="285.4" y="185.9">D</text>
<text x="35" y="199.9">1</text>
<text x="85" y="199.9">2</text>
<text x="135" y="199.9">3</text>
<text x="185" y="199.9">4</text>
<text x="235" y="199.9">5</text>
<text x="285" y="199.9">6</text>
</g>
<g font-size="1.8" fill="#008484">
<text x="183.3" y="20.3">+3V3</text>
<text x="192" y="23.8">P2</text>
<text x="201.6" y="22.8">+5V</text>
<text x="217.4" y="23.8">P3</text>
<text x="225.7" y="22.8">+5V</text>
<text x="241.5" y="23.8">P5</text>
<text x="196.3" y="35.1" transform="rotate(-90 196.3 35.1)">CONN_01X04</text>
<text x="221.7" y="35.1" transform="rotate(-90 221.7 35.1)">CONN_01X04</text>
<text x="245.8" y="35.1" transform="rotate(-90 245.8 35.1)">CONN_01X04</text>
<text x="183.5" y="40.3">GND</text>
<text x="201.2" y="40.3">GND</text>
<text x="225.4" y="40.3">GND</text>
<text x="216.8" y="45.7">+5V</text>
<text x="225.2" y="45.7">+3V3</text>
<text x="241.5" y="50.5">P6</text>
<text x="115.2" y="59.6">+5V</text>
<text x="126.7" y="59.6">+5V</text>
<text x="135.6" y="59.6">+5V</text>
<text x="171.9" y="59.6">+3V3</text>
<text x="24.9" y="63.2">CON1</text>
<text x="41.4" y="64.3">D1</text>
<text x="68.5" y="63.2">NCP1117ST50T3G</text>
<text x="41.4" y="69.4">1A</text>
<text x="48.6" y="70.3">C1</text>
<text x="90.6" y="70.3">C5</text>
<text x="104.5" y="70.3">C6</text>
<text x="117.2" y="70.3">C7</text>
<text x="129.2" y="69">R8</text>
<text x="129.3" y="70.6">10K</text>
<text x="147.1" y="66.9">VIN</text>
<text x="147.1" y="70.7">EN</text>
<text x="152.8" y="66.9">VOUT</text>
<text x="154.1" y="70.7">BYP</text>
<text x="245.8" y="66.8" transform="rotate(-90 245.8 66.8)">CONN_01X08</text>
<text x="252.7" y="67">GND</text>
<text x="276.3" y="69.4" transform="rotate(-90 276.3 69.4)">CONN_01X10</text>
<text x="20.7" y="74.6">BARREL_JACK</text>
<text x="49.3" y="74.1">100u 16V</text>
<text x="80.2" y="74">U2</text>
<text x="91" y="74.1">10u 6V TANT</text>
<text x="104.8" y="74.1">100n</text>
<text x="117.5" y="74.1">100n</text>
<text x="129.7" y="75.7">D4</text>
<text x="153" y="75.4" transform="rotate(-90 153 75.4)">GND</text>
<text x="164.3" y="72.8">C15</text>
<text x="164.3" y="76.7">10n</text>
<text x="174.4" y="72.8">C9</text>
<text x="174.9" y="76.7">10u 6V TANT</text>
<text x="225.4" y="75.9">GND</text>
<text x="36.8" y="81">GND</text>
<text x="46.3" y="81">GND</text>
<text x="74.2" y="81">GND</text>
<text x="88.2" y="81">GND</text>
<text x="102.2" y="81">GND</text>
<text x="114.9" y="81">GND</text>
<text x="199.1" y="78">+5V</text>
<text x="272" y="78.3">P7</text>
<text x="126.3" y="84.8">GND</text>
<text x="150.4" y="84.8">GND</text>
<text x="161.9" y="84.8">GND</text>
<text x="172" y="84.8">GND</text>
<text x="32.2" y="91.4">+3V3</text>
<text x="61.9" y="91.4">+5V</text>
<text x="100.6" y="91.4">+5V</text>
<text x="194.4" y="90.5">R9</text>
<text x="194.5" y="92.4">10K</text>
<text x="202.7" y="90.5">D5</text>
<text x="203.2" y="92.4">1N4148</text>
<text x="219.9" y="93.7">P4</text>
<text x="228.3" y="90.1">+5V</text>
<text x="276.3" y="94.8" transform="rotate(-90 276.3 94.8)">CONN_01X06</text>
<text x="26.3" y="100.8">R1</text>
<text x="43.5" y="97.3">LM358</text>
<text x="100.2" y="101.2">+</text>
<text x="103.7" y="98.7">U1B</text>
<text x="123.3" y="101.9">R7</text>
<text x="272" y="98.6">P8</text>
<text x="26.4" y="102.3">10K</text>
<text x="39.9" y="106.3">+</text>
<text x="42.5" y="106.4" transform="rotate(-90 42.5 106.4)">V+</text>
<text x="65.1" y="105.1">Q_PMOS_GSD</text>
<text x="66.1" y="102.6">Q1</text>
<text x="102.9" y="102" transform="rotate(-90 102.9 102)">V+</text>
<text x="122.8" y="106.4">10K</text>
<text x="134.2" y="107.5">D6</text>
<text x="166.3" y="107.6">GND</text>
<text x="176.5" y="103.2">SW1</text>
<text x="215.3" y="103.8">CONN_02X03</text>
<text x="227.9" y="107.6">GND</text>
<text x="26.3" y="110.9">R2</text>
<text x="26.4" y="112.5">10K</text>
<text x="43.2" y="108.7">U1A</text>
<text x="103.8" y="110.2">LM358</text>
<text x="100.3" y="116.5">GND</text>
<text x="130.8" y="118.4">GND</text>
<text x="276.3" y="116.4" transform="rotate(-90 276.3 116.4)">CONN_01X08</text>
<text x="23.4" y="120.3">GND</text>
<text x="152.1" y="123.1">+5V</text>
<text x="183.7" y="123.4">IC1</text>
<text x="272" y="122.7">P9</text>
<text x="112.7" y="129.5">+5V</text>
<text x="119" y="129.5">+5V</text>
<text x="154.2" y="130">C16</text>
<text x="161.8" y="130">C10</text>
<text x="168.8" y="130">C11</text>
<text x="115.2" y="137.6">R5</text>
<text x="121.5" y="137.6">R6</text>
<text x="154.3" y="133.8">100n</text>
<text x="161.9" y="133.8">100n</text>
<text x="168.9" y="133.8">100n</text>
<text x="65.7" y="140.9">+5V</text>
<text x="73.3" y="140.9">+5V</text>
<text x="115.1" y="143.7">D2</text>
<text x="115.3" y="139.1">10K</text>
<text x="121.5" y="143.7">D3</text>
<text x="121.6" y="139.1">10K</text>
<text x="151.7" y="140.7">GND</text>
<text x="239.8" y="144">R10</text>
<text x="244.3" y="140">16Mhz</text>
<text x="256.1" y="139.4">C13</text>
<text x="256.2" y="141.9">22p</text>
<text x="67.7" y="147.8">C4</text>
<text x="168.8" y="146.5">C12</text>
<text x="239.6" y="145.5">1M</text>
<text x="245.9" y="148.9">Y2</text>
<text x="256.1" y="147">C14</text>
<text x="256.2" y="149.5">22p</text>
<text x="67.9" y="151.6">100n</text>
<text x="84.8" y="154.6">V3</text>
<text x="84.8" y="152">VCC</text>
<text x="93" y="154.6">RX</text>
<text x="93.2" y="152">TX</text>
<text x="106.8" y="150.2">R4</text>
<text x="106.8" y="152.1">1K</text>
<text x="106.8" y="154.6">1K</text>
<text x="168.9" y="150.3">100n</text>
<text x="259" y="154.6">GND</text>
<text x="57.4" y="157.2">22p</text>
<text x="59.8" y="161">C2</text>
<text x="66.2" y="158.4">Y1</text>
<text x="84.8" y="157.1">GND</text>
<text x="91.9" y="160.9">DTR</text>
<text x="92" y="158.4">RTS</text>
<text x="106.8" y="156.5">R3</text>
<text x="118.2" y="158.4">C8</text>
<text x="166.3" y="157.2">GND</text>
<text x="34.6" y="164.6" transform="rotate(-90 34.6 164.6)">500mA</text>
<text x="37.6" y="162.7" transform="rotate(-90 37.6 162.7)">F1</text>
<text x="46.3" y="164.8">GND</text>
<text x="57.4" y="164.8">22p</text>
<text x="73" y="162.2">GND</text>
<text x="84.8" y="164.7">XI</text>
<text x="84.8" y="167.3">XO</text>
<text x="91.7" y="163.4">DCD</text>
<text x="93.7" y="166">RI</text>
<text x="118.5" y="163.5">100n</text>
<text x="24.5" y="169.8">VCC</text>
<text x="59.8" y="168.6">C3</text>
<text x="64.6" y="170.5">12Mhz</text>
<text x="84.8" y="172.3">D+</text>
<text x="91.8" y="168.5">DSR</text>
<text x="92" y="171.1">CTS</text>
<text x="128.5" y="168.6">X1</text>
<text x="21" y="176" transform="rotate(-90 21 176)">USB_B</text>
<text x="23.5" y="177" transform="rotate(-90 23.5 177)">shield</text>
<text x="24.3" y="177.4">GND</text>
<text x="25.9" y="174.9">D+</text>
<text x="90.1" y="174.9">RS232</text>
<text x="132.8" y="179.9" transform="rotate(-90 132.8 179.9)">CONN_01X04</text>
<text x="31.2" y="180.4" transform="rotate(-90 31.2 180.4)">P1</text>
<text x="33.6" y="188.3">GND</text>
<text x="213.2" y="190.7">ATMEGA328P-AU</text>
<text x="166.3" y="192.7">GND</text>
</g>
<g font-size="1.4" fill="#840000">
<text x="207.2" y="28.7">SDA</text>
<text x="207.3" y="26.2">SCL</text>
<text x="231.1" y="26.2">RX</text>
<text x="231.2" y="28.7">TX</text>
<text x="260" y="52.8">SCL</text>
<text x="229.6" y="57.9">RESET</text>
<text x="259" y="57.9">AREF</text>
<text x="259.9" y="55.4">SDA</text>
<text x="57" y="60.5" transform="rotate(-90 57 60.5)">VIN</text>
<text x="259.3" y="65.5">MISO</text>
<text x="259.9" y="63">SCK</text>
<text x="67.6" y="66">3</text>
<text x="84.1" y="66">2</text>
<text x="231.9" y="70.6">VIN</text>
<text x="259.3" y="68.1">MOSI</text>
<text x="261" y="70.6">SS</text>
<text x="75.9" y="73" transform="rotate(-90 75.9 73)">1</text>
<text x="260.6" y="75.7">IO8</text>
<text x="260.6" y="73.1">IO9</text>
<text x="259.4" y="83.3">SCL</text>
<text x="179.4" y="89.7">RESET</text>
<text x="259.2" y="85.8">SDA</text>
<text x="259.4" y="88.4">AD3</text>
<text x="25.9" y="94.8" transform="rotate(-90 25.9 94.8)">VIN</text>
<text x="259.4" y="90.9">AD2</text>
<text x="259.4" y="93.5">AD1</text>
<text x="86.5" y="101.1">SCK</text>
<text x="206.6" y="96">MISO</text>
<text x="207.2" y="98.5">SCK</text>
<text x="230.5" y="98.5">MOSI</text>
<text x="259.4" y="96">AD0</text>
<text x="259.9" y="102.4">IO7</text>
<text x="259.9" y="104.9">IO6</text>
<text x="259.9" y="107.4">IO5</text>
<text x="259.9" y="110">IO4</text>
<text x="259.9" y="112.5">IO3</text>
<text x="259.9" y="115.1">IO2</text>
<text x="260.4" y="117.6">TX</text>
<text x="64" y="120.4" transform="rotate(-90 64 120.4)">VUSB</text>
<text x="260.3" y="120.1">RX</text>
<text x="181.2" y="127">4</text>
<text x="181.2" y="129.5">6</text>
<text x="225.3" y="127">12</text>
<text x="225.3" y="129.5">13</text>
<text x="229.9" y="130.3">IO9</text>
<text x="229.9" y="127.8">IO8</text>
<text x="180.8" y="134.6">18</text>
<text x="225.3" y="132.1">14</text>
<text x="225.3" y="134.6">15</text>
<text x="225.3" y="137.2">16</text>
<text x="229.9" y="137.9">MISO</text>
<text x="229.9" y="135.4">MOSI</text>
<text x="229.9" y="132.8">SS</text>
<text x="159.3" y="143">AREF</text>
<text x="180.8" y="142.2">20</text>
<text x="225.3" y="139.7">17</text>
<text x="225.7" y="142.2">7</text>
<text x="229.9" y="140.5">SCK</text>
<text x="225.3" y="148.6">23</text>
<text x="225.7" y="144.8">8</text>
<text x="229.9" y="149.3">AD0</text>
<text x="36.1" y="154.5" transform="rotate(-90 36.1 154.5)">VUSB</text>
<text x="127" y="151.9">RX</text>
<text x="127" y="154.4">TX</text>
<text x="225.3" y="151.1">24</text>
<text x="225.3" y="153.7">25</text>
<text x="229.9" y="151.9">AD1</text>
<text x="229.9" y="154.4">AD2</text>
<text x="103.5" y="160.8">DTR</text>
<text x="103.5" y="158.2">RTS</text>
<text x="109.5" y="160.8">DTR</text>
<text x="126.4" y="160.8">RESET</text>
<text x="180.8" y="161.3">19</text>
<text x="225.3" y="156.2">26</text>
<text x="225.3" y="158.7">27</text>
<text x="225.3" y="161.3">28</text>
<text x="229.9" y="157">AD3</text>
<text x="229.9" y="159.5">SDA</text>
<text x="180.8" y="163.8">22</text>
<text x="225.3" y="167.6">30</text>
<text x="225.3" y="163.8">29</text>
<text x="229.9" y="162">SCL</text>
<text x="229.9" y="164.6">RESET</text>
<text x="103.5" y="168.4">DSR</text>
<text x="103.5" y="170.9">CTS</text>
<text x="118.3" y="173.5">DSR</text>
<text x="118.4" y="170.9">CTS</text>
<text x="225.3" y="170.2">31</text>
<text x="225.3" y="172.7">32</text>
<text x="229.9" y="173.5">IO2</text>
<text x="229.9" y="170.9">TX</text>
<text x="229.9" y="168.4">RX</text>
<text x="118.4" y="176">DTR</text>
<text x="118.4" y="178.6">RTS</text>
<text x="225.7" y="175.3">1</text>
<text x="225.7" y="177.8">2</text>
<text x="229.9" y="178.6">IO4</text>
<text x="229.9" y="176">IO3</text>
<text x="180.8" y="180.3">21</text>
<text x="181.2" y="185.4">3</text>
<text x="181.2" y="182.9">5</text>
<text x="225.3" y="182.9">10</text>
<text x="225.3" y="185.4">11</text>
<text x="225.7" y="180.3">9</text>
<text x="229.9" y="183.6">IO6</text>
<text x="229.9" y="181.1">IO5</text>
<text x="229.9" y="186.2">IO7</text>
</g>
<g font-size="1.4" fill="#008484">
<text x="146.9" y="61.8">LP2985-33DBVR</text>
<text x="70.6" y="66.8">VI</text>
<text x="76.7" y="70.6" transform="rotate(-90 76.7 70.6)">GND</text>
<text x="79.7" y="66.8">VO</text>
<text x="156.6" y="78.3">U4</text>
<text x="184.5" y="127.8">VCC</text>
<text x="184.5" y="130.3">VCC</text>
<text x="206.5" y="127.8">(PCINT0/CLKO/ICP1)PB0</text>
<text x="210.1" y="130.3">(PCINT1/OC1A)PB1</text>
<text x="184.5" y="135.4">AVCC</text>
<text x="206.1" y="135.4">(PCINT3/OC2A/MOSI)PB3</text>
<text x="207.8" y="132.8">(PCINT2/OC1B/SS)PB2</text>
<text x="210.4" y="137.9">(PCINT4/MISO)PB4</text>
<text x="184.5" y="143">AREF</text>
<text x="204.4" y="143">(PCINT6/XTAL1/TOSC1)PB6</text>
<text x="211" y="140.5">(PCINT5/SCK)PB5</text>
<text x="204.4" y="145.5">(PCINT7/XTAL2/TOSC2)PB7</text>
<text x="210.2" y="149.3">(PCINT8/ADC0)PC0</text>
<text x="209.4" y="154.4">(PCINT10/ADC2)PC2</text>
<text x="210.2" y="151.9">(PCINT9/ADC1)PC1</text>
<text x="206" y="159.5">(PCINT12/SDA/ADC4)PC4</text>
<text x="209.4" y="157">(PCINT11/ADC3)PC3</text>
<text x="184.5" y="164.6">ADC7</text>
<text x="184.5" y="162">ADC6</text>
<text x="206.1" y="162">(PCINT13/SCL/ADC5)PC5</text>
<text x="208.5" y="164.6">(PCINT14/RESET)PC6</text>
<text x="210.2" y="173.5">(PCINT18/INT0)PD2</text>
<text x="210.2" y="168.4">(PCINT16/RXD)PD0</text>
<text x="210.4" y="170.9">(PCINT17/TXD)PD1</text>
<text x="205.8" y="176">(PCINT19/OC2B/INT1)PD3</text>
<text x="208.2" y="178.6">(PCINT20/XCK/T0)PD4</text>
<text x="184.5" y="183.6">GND</text>
<text x="184.5" y="181.1">GND</text>
<text x="205.7" y="183.6">(PCINT22/OC0A/AIN0)PD6</text>
<text x="207.3" y="181.1">(PCINT21/OC0B/T1)PD5</text>
<text x="184.5" y="186.2">GND</text>
<text x="210" y="186.2">(PCINT23/AIN1)PD7</text>
</g>
<text font-size="1.4" x="33.7" y="174">D+</text>
</svg>
